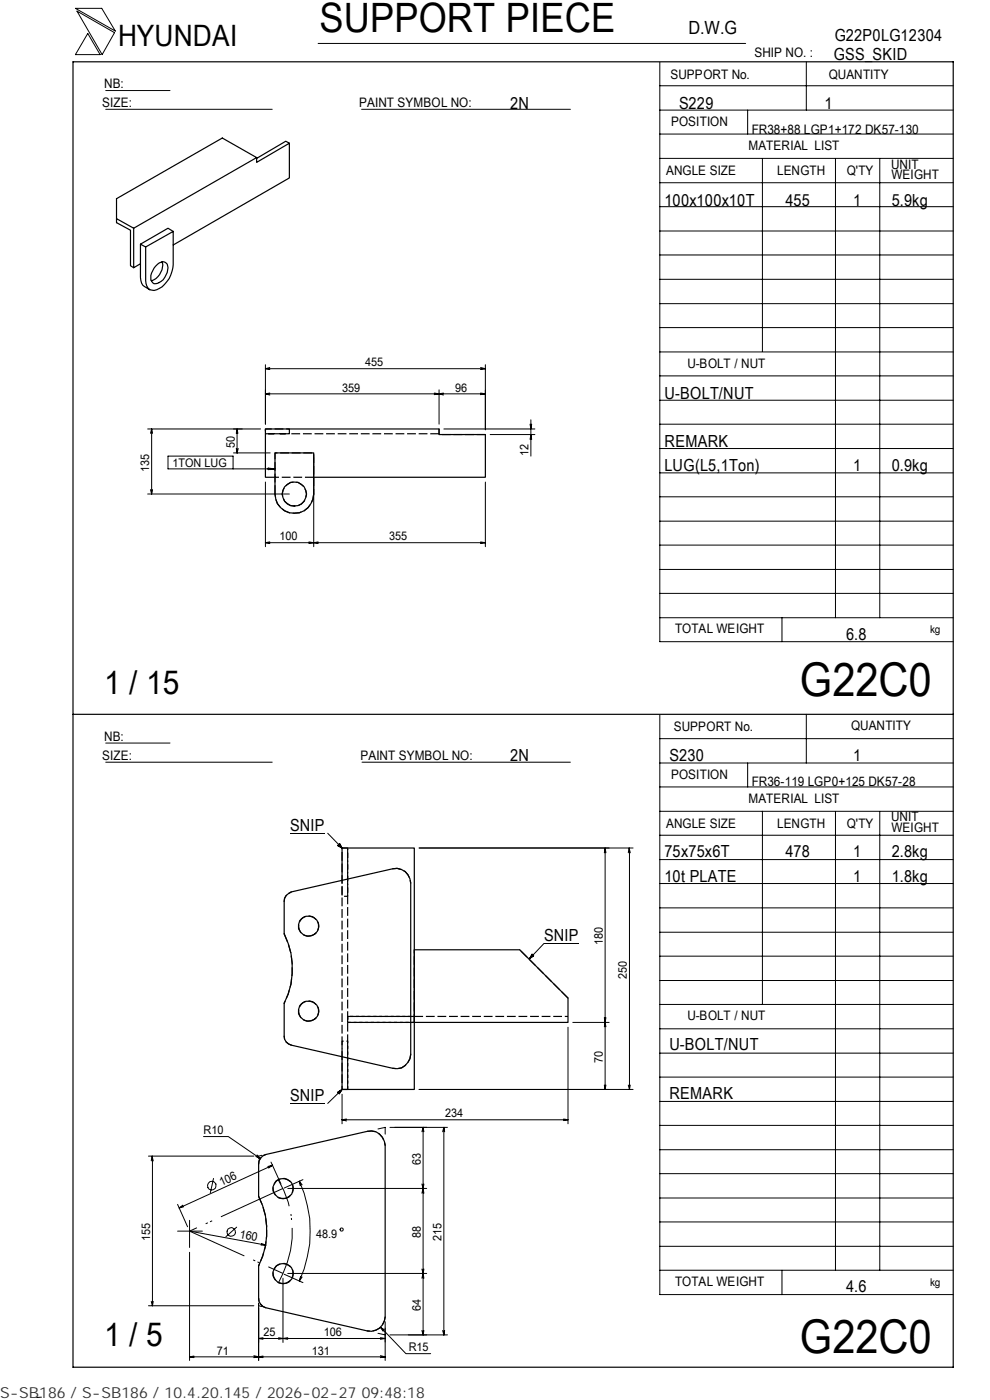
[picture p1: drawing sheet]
<svg xmlns="http://www.w3.org/2000/svg" width="210mm" height="297mm" viewBox="0 0 210 297" stroke-linecap="round" stroke-linejoin="round" font-family="sans-serif">
<g fill="none" stroke="#000" stroke-width=".25">
<path d="M15.5 13.1h186.7v277h-186.7zM54.4 33.4l-26 15-3.7-2M54.4 33.6l6.2-3.6 .8 .4-7 4v-1l-7.3-4.1-22.4 12.9v5l3 1.6v7.6l.7 .4M61.4 30.4v7.4l-24.7 14.2M28.4 48.4v8.4l1.4-.8M29.8 51.8l5.8-3.4 1.1 .7v7.1a6 6 0 0 1-4 5.4l-1-.1M29.8 51.8l1.1 .6v7.1a2.44 2.44 0 0 0 .8 2 2.51 2.51 0 0 1-1.9-2.6zM33.4 56a1.24 1.24 0 0 1 1.7-.3 1.24 1.24 0 0 1 .4 1.6 3 3 0 0 1-2.8 2.9 1.65 1.65 0 0 1-.5-2.3l.5-1zM34.4 55.5a3.4 3.4 0 0 1-2.3 4M36.7 49.1l-5.8 3.3M58.3 96.1h8.2v8.7a4.1 4.1 0 0 1-4.1 4.1 4.1 4.1 0 0 1-4.1-4.1zM58.3 101.3h-2v-10.3h36.8v1.2h9.8v9.1h-36.4"/>
<path d="M15.5 151.5h186.7M60.7 190l1.1-.8 21.5-4.9a3.1 3.1 0 0 1 3.8 3.1v36.3a3.1 3.1 0 0 1-3.8 2.9l-21.5-4.9a1.93 1.93 0 0 1-1.5-1.9v-7a16.5 16.5 0 0 0 0-14.7v-6.8l.1-.7zM72.5 186.8v-6.9h15.4v51.2h-15.4v-6.9M87.9 201.5h22.3l10.3 10.2v5.2h-32.6zM55.3 245.7l.5-.5 .6-.3 21.5-4.9a3.1 3.1 0 0 1 3.8 3v36.4a3.1 3.1 0 0 1-3.8 3l-21.5-5a2.12 2.12 0 0 1-1.5-2v-6.8a16.5 16.5 0 0 0 0-14.8v-6.8v-.7z"/>
<circle cx="62.4" cy="104.8" r="2.55"/>
<circle cx="65.4" cy="196.5" r="2.14"/>
<circle cx="65.4" cy="214.5" r="2.14"/>
<circle cx="60" cy="252.2" r="2.14"/>
<circle cx="60" cy="270.2" r="2.14"/>
</g>
<g fill="none" stroke="#000" stroke-width=".25" stroke-dasharray="1.9 .6" stroke-linecap="butt">
<path d="M56.3 92h5.1v-1h-5.1v1M93.1 92h-36.8M102.9 92.2h-9.8v-1.2M58.3 104.8v-8.7h8.2v8.7M60.9 106.8a2.53 2.53 0 0 0 3.7-.8 2.53 2.53 0 0 0-1.2-3.5 2.53 2.53 0 0 0-3.4 1.5 2.49 2.49 0 0 0 .9 2.8M66.5 104.8a4.1 4.1 0 0 1-4.1 4.1 4.1 4.1 0 0 1-4.1-4.1M66.5 101.3h-8.2M60.3 198.1a16.5 16.5 0 0 1 0 14.7M65.4 198.6a2.16 2.16 0 0 0 2-3 2.16 2.16 0 0 0-3.5-.7 2.16 2.16 0 0 0 .7 3.5l.8 .2M73.7 190.2v-10.3h-1.2v10.3h1.2M83.3 184.3a3.1 3.1 0 0 1 3.8 3.1M65.4 216.7a2.16 2.16 0 0 0 2-3 2.16 2.16 0 0 0-3.5-.7 2.16 2.16 0 0 0 .7 3.5l.8 .2"/>
<path d="M87.9 215.6h32.6M87.9 216.9h-14.2v-1.3h14.2M87.9 215.6v1.3h-14.2v-1.3h14.2v-14.1M120.5 211.7l-10.3-10.2M72.5 231.1h1.2v-10.2h-1.2v10.2M72.5 224.2v-37.4M73.7 231.1v-51.2M87.1 223.7a3.1 3.1 0 0 1-3.8 2.9M54.9 253.8a16.5 16.5 0 0 1 0 14.8M60 254.3a2.16 2.16 0 0 0 2-3 2.16 2.16 0 0 0-3.5-.7 2.16 2.16 0 0 0 .7 3.6l.8 .1M77.9 240a3.1 3.1 0 0 1 3.8 3M60 272.4a2.16 2.16 0 0 0 2-3 2.16 2.16 0 0 0-3.5-.7 2.16 2.16 0 0 0 .7 3.5l.8 .2"/>
<path d="M81.7 279.4a3.1 3.1 0 0 1-3.8 3"/>
</g>
<path d="M61.8 221.7a1.93 1.93 0 0 1-1.5-1.9" fill="none" stroke="#000" stroke-width=".25" stroke-dasharray="1.4 .5" stroke-linecap="butt"/>
<path d="M60.3 191.3a2.12 2.12 0 0 1 1.5-2.1M54.9 247a2.12 2.12 0 0 1 1.5-2.1M56.4 277.4a2.12 2.12 0 0 1-1.5-2" fill="none" stroke="#000" stroke-width=".25" stroke-dasharray="1.5 .5" stroke-linecap="butt"/>
<g fill="none" stroke="#000" stroke-width=".21">
<path d="M16 1.8h5.6l2.9 4.8zM16.3 2.4l8 4.5-2.6 4.7zM18.6 7.1l2.6 4.5h-5.2zM22.4 19.2h13.7M67.5 9.2h90.6M139.9 18.2h62.3M139.9 13.2v122.9h62.3M171 13.1v10.3M22.4 23.2h35.3M76.7 23.2h44.3M139.9 38.8h62.3M139.9 33.6h62.3"/>
<path d="M139.9 28.4h62.3M139.9 23.4h62.3M158.6 23.4v5M161.7 33.6v41M177.2 33.7v97.4M186.6 33.7v97.4M139.9 59.3h62.3M139.9 54.1h62.3M139.9 49h62.3M139.9 43.8h62.3M56.3 77.4v12.6M56.3 78.2l.9 .2"/>
<path d="M56.3 78.2h46.6M57.2 78l-.9 .2M101.9 78l1 .2M102.9 77.4v13.8M102.9 78.2l-1 .2M139.9 79.7h62.3M139.9 74.7h62.3M139.9 69.5h62.3M139.9 64.4h62.3M31.3 91h24M32.2 91l-.3 .9M32.2 91l.1 .9"/>
<path d="M32.2 91v13.8M49.5 96.1h7.8M50.1 95.2l.2 .9M50.3 91l-.2 .9M50.3 91l.2 .9M50.3 91v5.1M50.5 95.2l-.2 .9M56.3 83.6l.9 .2M56.9 99.3l1.4 .2-1.4 .1zM57.2 83.4l-.9 .2M57.3 99.4v.2M58.3 99.5h-22.7v-2.7h13.8v2.7"/>
<path d="M66.5 97.1v18.9M92.1 83.4l1 .2M93.1 83.6l1 .2M93.1 82.7v7.3M93.1 83.6l-1 .1M94.1 83.4l-1 .2M94.1 91h19.3M101.9 83.4l1 .2M102.9 83.6h-46.6M102.9 83.6l-1 .1M104 92.2h9.4M112.4 90l.2 1 .2-1"/>
<path d="M112.4 93.2l.2-1 .2 1M112.6 89.1v7.7M139.9 95.2h62.3M139.9 90h62.3M139.9 84.9h62.3M31.3 104.8h30.1M31.9 103.9l.3 .9M32.3 103.9l-.1 .9M56.3 102.3v13.7M56.3 115.1l.9 .2M56.3 115.1h46.6M57.2 115l-.9 .1"/>
<path d="M65.5 115l1 .1M66.5 115.1l-1 .2M66.5 115.1l1 .2M67.5 115l-1 .1M101.9 115l1 .1M102.9 102.3v13.7M102.9 115.1l-1 .2M139.9 100.3h62.3M139.9 115.6h62.3M139.9 110.6h62.3M139.9 105.4h62.3M139.9 131.1h62.3"/>
<path d="M139.9 125.9h62.3M139.9 120.8h62.3M165.9 131.1v5M22.4 157.6h13.7M139.9 151.7v122.9h62.3M139.9 156.7h62.3M171 151.5v10.4M22.4 161.7h35.3M61.6 176.8h7.3M69.5 176.8l3 3.1M72 179l.5 .9-.9-.5zM76.8 161.7h44.2"/>
<path d="M88.9 179.9h45.4M128.3 179.9l-.1 1M128.3 179.9l.2 1M128.3 179.9v51.2M133.5 179.9v51.2M139.9 177.2h62.3M139.9 172.1h62.3M139.9 167h62.3M139.9 161.9h62.3M158.6 161.9v5.1M161.7 172.1v41M177.2 172.2v97.3"/>
<path d="M186.6 172.2v97.3M133.3 180.9l.1-1 .3 1M139.9 182.4h62.3M139.9 197.8h62.3M139.9 192.6h62.3M139.9 187.4h62.3M112.9 202.4l.3 .4-.9 .6zM120.5 217.9v20.5M121.5 216.9h7.7M122.8 200.2h-7.4l-3.1 3.2M128.2 215.9l.1 1M128.3 216.9l-.1 .9"/>
<path d="M128.3 216.9l.2 .9M128.5 215.9l-.2 1M139.9 218.3h62.3M139.9 213.1h62.3M139.9 208h62.3M139.9 202.9h62.3M61.6 234.1h7.3M71.6 231.7l.9-.6-.5 1zM72.5 232.1v6.3M72.5 237.6l1 .2M72.5 237.6h48M72.5 231.1l-3 3"/>
<path d="M73.5 237.4l-1 .2M80.2 239.5l1.5-.3v1.4M82.7 239.2h12.2M88.9 231.1h45.4M89.7 239.2l-.2 .9M89.7 239.2l.2 .9M89.7 239.2v44M94.1 239.2l-.2 .9M94.1 239.2l.2 .9M94.1 239.2v44M119.5 237.4l1 .2M120.5 237.6l-1 .1"/>
<path d="M128.2 230.2l.1 .9M128.5 230.2l-.2 .9M133.3 230.2l.2 .9M133.7 230.2l-.2 .9M139.9 238.7h62.3M139.9 233.7h62.3M139.9 228.5h62.3M139.9 223.4h62.3M31.5 245.3h22.3M32.1 246.3l.1-1 .3 1M32.3 245.3v31.7M37.7 255.5l2.1 4.8"/>
<path d="M38.8 255.7l-.8 .6M38.9 256l-.9 .3M40.2 258.9v5.8M43.2 241.1h5.2l6.8 4.7M45.3 250l-.7 3.1M54.3 245.4l.9 .4M54.5 245l.7 .8M55.5 245.1l-.6 .2v.6M57.5 246.5l2.1 4.7M57.8 247.2l-1 .3M57.8 247.2l-.8 .6M57.8 247.2l-19.8 9.1"/>
<path d="M61 252.1h29.5M63.5 250.6a25.6 25.6 0 0 1 0 21.2M63.5 250.6l.2 .9M63.5 250.6l.6 .8M64.3 250.3l-4 1.7M89.5 251.2l.2 .9M89.7 252.1l-.2 1M89.7 252.1l.2 1M89.9 251.2l-.2 .9M139.9 259.2h62.3M139.9 254.2h62.3M139.9 249h62.3"/>
<path d="M139.9 243.9h62.3M31.5 277h22.3M32.1 276.1l.2 .9M32.5 276.1l-.2 .9M37.7 261.2h5.2M40.2 261.2l16.2 2.9M40.2 265.7v22.9M50.2 260.3l-2.3 2.1M54.9 276.4v12.2M54.9 277l.6 .2M55.4 264.1h1M55.4 263.8l1 .3"/>
<path d="M60 271.2v13.6M60.3 270.3l4 1.8M61 270.2h29.5M63.7 270.8l-.2 1M64.1 270.9l-.6 .9M89.5 269.2l.2 1M89.7 270.2l-.2 1M89.7 270.2l.2 1M89.9 269.2l-.2 1M139.9 269.5h62.3M139.9 264.4h62.3M165.9 269.5v5.1"/>
<path d="M8.8 296.4l-1 .1M40.2 287.9h41.5M40.2 287.9l.9 .1M41.1 287.7l-.9 .2M53.8 287.6l1.1 .3M54.9 287.9l-1.1 .1M54.9 284l.9 .1M54.9 287.9l.9 .1M55.8 287.7l-.9 .2M55.8 283.8l-.9 .2M59.1 283.8l.9 .2M60 284l-.9 .1"/>
<path d="M60 284l1 .1M61 283.8l-1 .2M80.2 282.9l1.5 .3M80.7 287.6l1 .3M80.7 283.8l1 .2M80.8 281.6l5.3 5.6h5.2M81.5 282.1l-.8-.5 .6 .8M81.7 280.4v8.2M81.7 287.9l-1 .1M81.7 284h-26.8M81.7 284l-1 .1M82.7 283.2h12.2"/>
<path d="M89.5 282.3l.2 .9M89.9 282.3l-.2 .9M93.9 282.3l.2 .9M94.3 282.3l-.2 .9"/>
<circle cx="44.9" cy="251.5" r=".93"/>
<circle cx="49" cy="261.4" r=".89"/>
<circle cx="72.5" cy="260.8" r=".35"/>
</g>
<path d="M71.6 179.1h1v.8h-1zM112.4 202.5h.8v.9h-.8zM71.6 231.2h1v.9h-1z" fill="#000"/>
<path d="M60 252.1l-19.8 9.1 19.8 9" fill="none" stroke="#000" stroke-width=".21" stroke-dasharray="14.5 2 .5 .5 .5 2" stroke-linecap="butt"/>
<path d="M59.1 272.1a21.6 21.6 0 0 0-.1-21.8" fill="none" stroke="#000" stroke-width=".21" stroke-dasharray="12.1 1.7 .4 .4 .4 1.7" stroke-linecap="butt"/>
<g font-size="9.9">
<text x="169.7" y="147.6">G22C0</text>
<text x="169.7" y="286.9">G22C0</text>
</g>
<text font-size="8.6" x="67.7" y="6.9">SUPPORT PIECE</text>
<g font-size="7">
<text x="22.1" y="147.2">1 / 15</text>
<text x="22.1" y="285.6">1 / 5</text>
</g>
<text font-size="6.3" x="25.1" y="9.8">HYUNDAI</text>
<text font-size="3.9" x="146" y="7.3">D.W.G</text>
<g font-size="3.5">
<text x="177" y="8.7">G22P0LG12304</text>
<text x="176.9" y="12.8">GSS_SKID</text>
<text x="108.2" y="23.1">2N</text>
<text x="144" y="23.1">S229</text>
<text x="174.8" y="23.1">1</text>
<text x="141" y="43.6">100x100x10T</text>
<text x="166.6" y="43.6">455</text>
<text x="180.9" y="43.6">1</text>
<text x="189.1" y="43.6">5.9kg</text>
<text x="141" y="84.6">U-BOLT/NUT</text>
<text x="141" y="94.8">REMARK</text>
<text x="141" y="99.9">LUG(L5,1Ton)</text>
<text x="180.9" y="99.9">1</text>
<text x="189.1" y="99.9">0.9kg</text>
<text x="179.5" y="135.8">6.8</text>
<text x="108.2" y="161.4">2N</text>
<text x="142" y="161.4">S230</text>
<text x="180.9" y="161.4">1</text>
<text x="61.6" y="176.4">SNIP</text>
<text x="141" y="181.9">75x75x6T</text>
<text x="166.6" y="181.9">478</text>
<text x="180.9" y="181.9">1</text>
<text x="189.1" y="181.9">2.8kg</text>
<text x="141" y="187">10t PLATE</text>
<text x="180.9" y="187">1</text>
<text x="189.1" y="187">1.8kg</text>
<text x="115.4" y="199.7">SNIP</text>
<text x="142" y="222.8">U-BOLT/NUT</text>
<text x="61.6" y="233.7">SNIP</text>
<text x="142" y="233.1">REMARK</text>
<text x="179.5" y="274.1">4.6</text>
</g>
<text font-size="3.2" fill="#323232" x="0" y="296.6">S-SB186 / S-SB186 / 10.4.20.145 / 2026-02-27 09:48:18</text>
<g font-size="2.8">
<text x="142.2" y="16.8">SUPPORT No.</text>
<text x="160" y="12.2">SHIP NO. :</text>
<text x="175.8" y="16.7">QUANTITY</text>
<text x="21.7" y="22.8">SIZE:</text>
<text x="22.1" y="18.7">NB:</text>
<text x="76.2" y="22.8">PAINT SYMBOL NO:</text>
<text x="142.3" y="26.8">POSITION</text>
<text x="159.4" y="28.4">FR38+88 LGP1+172 DK57-130</text>
<text x="158.8" y="31.7">MATERIAL LIST</text>
<text x="189" y="35.8">UNIT</text>
<text x="141.3" y="37.2">ANGLE SIZE</text>
<text x="164.8" y="37.1">LENGTH</text>
<text x="179.6" y="37.1">Q'TY</text>
<text x="189.1" y="38">WEIGHT</text>
<text x="145.8" y="78">U-BOLT / NUT</text>
<text x="143.2" y="134.4">TOTAL WEIGHT</text>
<text x="142.9" y="155">SUPPORT No.</text>
<text x="180.5" y="154.9">QUANTITY</text>
<text x="21.7" y="161.3">SIZE:</text>
<text x="22.1" y="157.1">NB:</text>
<text x="76.5" y="161.2">PAINT SYMBOL NO:</text>
<text x="142.3" y="165.3">POSITION</text>
<text x="159.4" y="166.7">FR36-119 LGP0+125 DK57-28</text>
<text x="158.8" y="170.3">MATERIAL LIST</text>
<text x="141.3" y="175.7">ANGLE SIZE</text>
<text x="164.8" y="175.6">LENGTH</text>
<text x="179.6" y="175.6">Q'TY</text>
<text x="189" y="174.2">UNIT</text>
<text x="189.1" y="176.5">WEIGHT</text>
<text x="145.8" y="216.5">U-BOLT / NUT</text>
<text x="143.2" y="272.9">TOTAL WEIGHT</text>
</g>
<g font-size="2.5">
<text x="77.5" y="77.7">455</text>
<text x="72.6" y="83.1">359</text>
<text x="96.5" y="83.1">96</text>
<text x="49.8" y="95.1" transform="rotate(-90 49.8 95.1)">50</text>
<text x="31.7" y="100.1" transform="rotate(-90 31.7 100.1)">135</text>
<text x="36.6" y="99.1">1TON LUG</text>
<text x="112.1" y="96.8" transform="rotate(-90 112.1 96.8)">12</text>
<text x="59.3" y="114.6">100</text>
<text x="82.5" y="114.6">355</text>
<text x="127.8" y="200.6" transform="rotate(-90 127.8 200.6)">180</text>
<text x="132.9" y="207.7" transform="rotate(-90 132.9 207.7)">250</text>
<text x="127.8" y="225.6" transform="rotate(-90 127.8 225.6)">70</text>
<text x="94.4" y="237.1">234</text>
<text x="43.2" y="240.6">R10</text>
<text x="47" y="251.6" transform="rotate(-24 47 251.6)">106</text>
<text x="89.2" y="247.1" transform="rotate(-90 89.2 247.1)">63</text>
<text x="31.8" y="263.3" transform="rotate(-90 31.8 263.3)">155</text>
<text x="50.7" y="262.6" transform="rotate(10 50.7 262.6)">160</text>
<text x="67.1" y="262.7">48.9</text>
<text x="89.2" y="262.7" transform="rotate(-90 89.2 262.7)">88</text>
<text x="93.6" y="263.3" transform="rotate(-90 93.6 263.3)">215</text>
<text x="89.2" y="278.2" transform="rotate(-90 89.2 278.2)">64</text>
<text x="46" y="287.4">71</text>
<text x="55.9" y="283.5">25</text>
<text x="66.1" y="287.4">131</text>
<text x="68.7" y="283.5">106</text>
<text x="86.7" y="286.7">R15</text>
</g>
<g font-size="2.3">
<text x="197.3" y="134.3">kg</text>
<text x="197.3" y="272.8">kg</text>
</g>
</svg>
